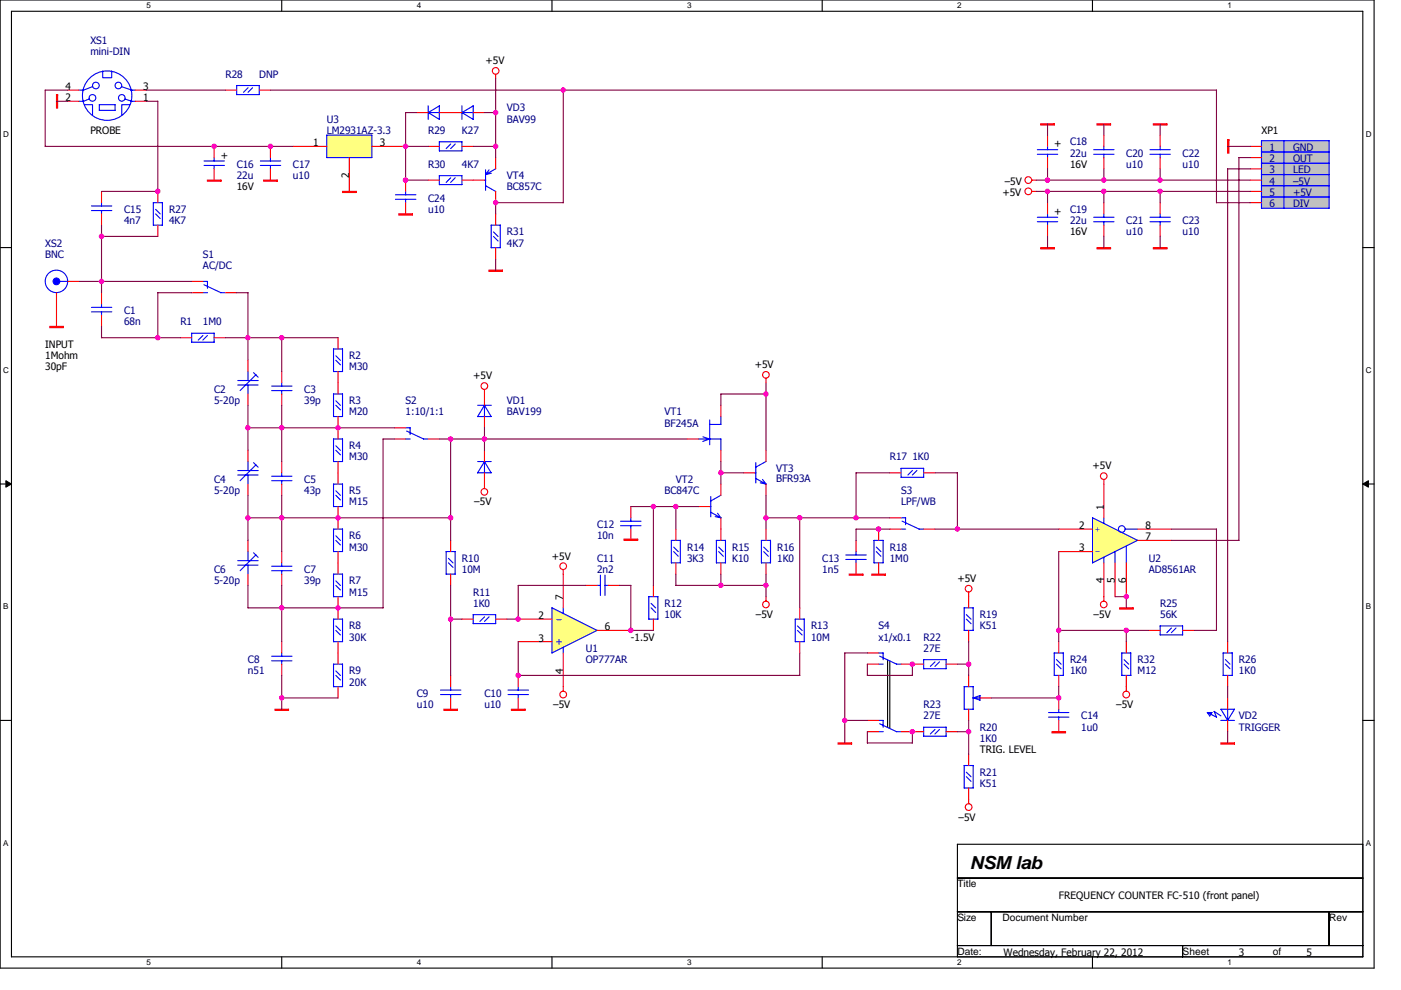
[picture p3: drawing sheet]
<svg xmlns="http://www.w3.org/2000/svg" width="297mm" height="210mm" viewBox="0 0 297 210" stroke-linecap="round" stroke-linejoin="round" font-family="sans-serif">
<path d="M0 0h291.3v205.3h-291.3zM2.4 2.4h286.5v200.5h-286.5z" fill="none" stroke="#000" stroke-width=".23"/>
<g fill="#fff">
<path d="M31.1 .3h.9v1.8h-.9z"/>
<path d="M31.1 203.2h.9v1.9h-.9z"/>
</g>
<path d="M59.7 0v2.4M59.7 202.9v2.4" fill="none" stroke="#000" stroke-width=".23"/>
<g fill="#fff">
<path d="M88.4 .3h.9v1.8h-.9z"/>
<path d="M88.4 203.2h.9v1.9h-.9z"/>
</g>
<path d="M117 0v2.4M117 202.9v2.4" fill="none" stroke="#000" stroke-width=".23"/>
<g fill="#fff">
<path d="M145.7 .3h.9v1.8h-.9z"/>
<path d="M145.7 203.2h.9v1.9h-.9z"/>
</g>
<path d="M174.3 0v2.4M174.3 202.9v2.4" fill="none" stroke="#000" stroke-width=".23"/>
<g fill="#fff">
<path d="M203 .3h.9v1.8h-.9z"/>
<path d="M203 203.2h.9v1.9h-.9z"/>
</g>
<path d="M231.6 0v2.4M231.6 202.9v2.4" fill="none" stroke="#000" stroke-width=".23"/>
<g fill="#fff">
<path d="M260.3 .3h.9v1.8h-.9z"/>
<path d="M260.3 203.2h.9v1.9h-.9z"/>
<path d="M.7 27.5h1.2v1.8h-1.2z"/>
<path d="M289.6 27.5h1.2v1.8h-1.2z"/>
<path d="M.7 77.6h1.2v1.9h-1.2z"/>
<path d="M289.6 77.6h1.2v1.9h-1.2z"/>
</g>
<path d="M0 52.5h2.4M288.9 52.5h2.4" fill="none" stroke="#000" stroke-width=".23"/>
<g fill="#fff">
<path d="M.7 127.7h1.1v1.9h-1.1z"/>
<path d="M289.6 127.7h1.1v1.9h-1.1z"/>
</g>
<path d="M0 102.7h2.4M288.9 102.7h2.4" fill="none" stroke="#000" stroke-width=".23"/>
<path d="M1.2 102l1.2 .7-1.2 .6zM288.9 102.7l1.2-.7v1.3z" fill="#000" stroke="#000" stroke-width=".21"/>
<g fill="#fff">
<path d="M.6 177.9h1.2v1.8h-1.2z"/>
<path d="M289.5 177.9h1.2v1.8h-1.2z"/>
</g>
<path d="M188.2 139.9v14.4M0 152.8h2.4M188.7 140.2v14.3M288.9 152.8h2.4M203 179.1h85.9v23.8h-85.9zM203 186.2h85.9M203 193.4h85.9M210.2 193.4v7.2M281.8 193.4v7.2M203 200.6h85.9M250.7 200.6v2.3" fill="none" stroke="#000" stroke-width=".23"/>
<path d="M267.5 29.8v14.4h14.3v-14.4z" fill-rule="evenodd" fill="#c0c0c0" stroke="#c0c0c0" stroke-width=".23"/>
<g fill="#ffff80" stroke="#ffff80" stroke-width=".23">
<path d="M69.3 28.7v4.7h9.5v-4.7z" fill-rule="evenodd"/>
<path d="M117 128.9l9.6 4.8-9.6 4.8z" fill-rule="evenodd"/>
<path d="M231.6 109.8l9.6 4.8-9.6 4.8z" fill-rule="evenodd"/>
</g>
<g fill="none" stroke="#f00" stroke-width=".23">
<path d="M14.4 19.1h2.4M28.7 19.1h2.4M47.8 19.1h2.4M55 19.1h2.3M105.1 15.8v.9M14.4 21.5h2.4M28.7 21.5h2.4M45.4 31.1v2.3M45.4 35.8v2.4M57.3 31.1v2.3M57.3 35.8v2.4M62.1 31.1h7.2"/>
<path d="M74.1 33.4v7.2M78.8 31.1h7.2M86 38.2v2.4M88.4 23.9h2.4M90.8 38.2h2.4M90.8 31.1h2.4M93.2 23.9h4.7M97.9 38.2h4.8M97.9 31.1h2.4M100.3 23.9h2.4M105.1 33.4v2.4M218.8 38.2h.9"/>
<path d="M222.1 28.7v2.4M222.1 33.4v2.4M234 28.7v2.4M234 33.4v2.4M246 28.7v2.4M246 33.4v2.4M265.1 38.2h2.4M265.1 31.1h2.4M265.1 33.4h2.4M265.1 35.8h2.4M14.4 59.7h2.4M21.5 40.6v2.4"/>
<path d="M21.5 45.4v2.4M33.5 40.6v2.4M33.5 47.8v2.3M40.6 59.7h2.4M86 43v2.4M105.1 40.6v2.4M105.1 45.4v2.4M105.1 52.5v2.4M218.8 40.6h.9M222.1 43v2.4M222.1 47.8v2.3M234 43v2.4"/>
<path d="M234 47.8v2.3M246 43v2.4M246 47.8v2.3M265.1 40.6h2.4M265.1 43h2.4M12 62.1v7.1M21.5 62.1v2.4M21.5 66.9v2.3M38.2 71.6h2.4M40.6 62.1h2.4M45.4 71.6h2.4M47.8 62.1h2.4"/>
<path d="M52.6 76.4v2.4M59.7 78.8v2.4M71.7 71.6v2.4M71.7 78.8v4.8M52.6 83.6v2.4M52.6 95.5v2.4M59.7 83.6v2.4M59.7 97.9v2.4M71.7 88.3v4.8M71.7 97.9v4.8M83.6 93.1h2.4M83.6 90.7h2.4"/>
<path d="M90.8 93.1h2.4M102.7 82.6v3.4M102.7 88.3v2.4M102.7 95.5v2.4M145.7 93.1h2.4M152.8 86v2.3M152.8 95.5v2.4M162.4 80.2v1M162.4 95.5v2.4M52.6 102.7v2.4M52.6 114.6v2.4M59.7 102.7v2.4"/>
<path d="M59.7 117v2.4M71.7 107.4v4.8M71.7 117v4.8M95.5 114.6v2.4M102.7 100.3v3.3M133.7 107.4v2.4M133.7 112.2v2.4M143.3 112.2v2.4M143.3 119.4v2.4M148.1 107.4h2.4M152.8 102.7v2.4M152.8 109.8v4.8"/>
<path d="M152.8 119.4v2.4M157.6 100.3h2.4M162.4 102.7v2.4M162.4 112.2v2.4M162.4 119.4v2.4M181.5 114.6v2.4M181.5 119.4v2.4M186.3 112.2v2.4M186.3 119.4v2.4M188.7 100.3h2.3M188.7 112.2h2.3M188.7 109.8h2.3"/>
<path d="M195.8 100.3h2.4M195.8 112.2h2.4M224.5 112.2h7.1M224.5 117h7.1M234 101.7v8.1M234 119.4v8.1M236.4 119.4v7.2M238.8 119.4v7.2M241.2 112.2h7.1M241.2 114.6h7.1M52.6 121.8v2.4M59.7 121.8v2.4"/>
<path d="M59.7 136.1v2.4M71.7 126.6v4.7M71.7 136.1v4.8M95.5 121.8v2.4M97.9 131.3h2.4M105.1 131.3h2.4M109.9 131.3h7.1M109.9 136.1h7.1M119.4 120.8v8.1M119.4 138.5v8.1M124.2 124.2h2.4M126.6 133.7h7.1"/>
<path d="M129 124.2h2.4M138.5 124.2v2.4M138.5 131.3v2.4M162.4 126.5v1M169.6 128.9v2.4M169.6 136.1v2.4M183.9 138.5h2.4M205.4 125.6v3.3M205.4 133.7v2.4M224.5 136.1v2.4M238.8 136.1v2.4M243.6 133.7h2.4"/>
<path d="M250.7 133.7h2.4M260.3 136.1v2.4M59.7 140.9v2.4M71.7 145.6v2.4M95.5 143.3v2.3M95.5 148v2.4M109.9 143.3v2.3M109.9 148v2.4M183.9 155.2h2.4M183.9 152.8h2.4M183.9 140.9h2.4M191 155.2h4.8"/>
<path d="M191 140.9h4.8M200.6 155.2h2.4M200.6 140.9h2.4M205.4 143.3v2.3M205.4 150.4v2.4M205.4 160v2.4M207.8 148h2.4M224.5 143.3v2.3M224.5 148v2.4M224.5 152.8v2.4M238.8 143.3v3.3M260.3 143.3v2.3"/>
<path d="M260.3 148v2.4M260.3 152.8v2.4M205.4 167.1v3.4"/>
<circle cx="105.1" cy="15" r=".7"/>
<circle cx="218" cy="38.2" r=".71"/>
<circle cx="218" cy="40.6" r=".71"/>
<circle cx="162.4" cy="79.5" r=".7"/>
<circle cx="102.7" cy="81.9" r=".7"/>
<circle cx="102.7" cy="104.3" r=".7"/>
<circle cx="234" cy="101" r=".7"/>
<circle cx="119.4" cy="120.1" r=".71"/>
<circle cx="162.4" cy="128.2" r=".7"/>
<circle cx="205.4" cy="124.9" r=".71"/>
<circle cx="234" cy="128.2" r=".7"/>
<circle cx="119.4" cy="147.3" r=".71"/>
<circle cx="238.8" cy="147.3" r=".71"/>
<circle cx="205.4" cy="171.2" r=".71"/>
</g>
<g fill="#f00" stroke="#f00" stroke-width=".23">
<path d="M220.7 26.3v.2h2.8v-.2z" fill-rule="evenodd"/>
<path d="M58.3 150.4v.3h2.9v-.3z" fill-rule="evenodd"/>
<path d="M177.7 157.6v.2h2.8v-.2z" fill-rule="evenodd"/>
<path d="M237.4 128.9v.3h2.8v-.3z" fill-rule="evenodd"/>
<path d="M258.9 157.6v.2h2.8v-.2z" fill-rule="evenodd"/>
<path d="M10.6 69.2v.3h2.8v-.3z" fill-rule="evenodd"/>
<path d="M108.4 150.4v.3h2.9v-.3z" fill-rule="evenodd"/>
<path d="M223.1 155.2v.2h2.8v-.2z" fill-rule="evenodd"/>
<path d="M184.8 121.8v.2h2.9v-.2z" fill-rule="evenodd"/>
<path d="M94.1 150.4v.3h2.9v-.3z" fill-rule="evenodd"/>
<path d="M180.1 121.8v.2h2.8v-.2z" fill-rule="evenodd"/>
<path d="M132.3 114.4v.2h2.9v-.2z" fill-rule="evenodd"/>
<path d="M72.6 40.6v.2h2.9v-.2z" fill-rule="evenodd"/>
<path d="M44 38.2v.2h2.8v-.2z" fill-rule="evenodd"/>
<path d="M55.9 38.2v.2h2.9v-.2z" fill-rule="evenodd"/>
<path d="M103.7 57.3v.3h2.8v-.3z" fill-rule="evenodd"/>
<path d="M12 20.1v2.8h.2v-2.8z" fill-rule="evenodd"/>
<path d="M232.6 26.3v.2h2.9v-.2z" fill-rule="evenodd"/>
<path d="M244.5 26.3v.2h2.9v-.2z" fill-rule="evenodd"/>
<path d="M220.7 52.5v.3h2.8v-.3z" fill-rule="evenodd"/>
<path d="M232.6 52.5v.3h2.9v-.3z" fill-rule="evenodd"/>
<path d="M244.5 52.5v.3h2.9v-.3z" fill-rule="evenodd"/>
<path d="M260.3 29.6v2.9h.2v-2.9z" fill-rule="evenodd"/>
<path d="M84.6 45.4v.2h2.8v-.2z" fill-rule="evenodd"/>
</g>
<g fill="none" stroke="#00f" stroke-width=".23">
<path d="M16.8 19.1h.9M19.6 18.4l-1.9 .7M21.8 15v1.5h1.9v-1.5M25.8 18.4l2.2 .7M27.7 19.1h1M50.2 18.1h4.8v2h-4.8v-2M52.6 18.6l-1 1M53.5 18.6l-.9 1M16.8 21.5h.9M17.9 22.2h1.7v2.2M18.9 21l-1.2 .5M21.1 22.2h3.3v1.2h-3.3z"/>
<path d="M26.5 21l1.5 .5M27.5 22.2h-1.7v2.2M27.7 21.5h1M43.3 34.1h4.3M43.3 35.1h4.3M45.4 33.4v.8M45.4 35.1v.7M55.2 34.1h4.3M55.2 35.1h4.3M57.3 33.4v.8M57.3 35.1v.7M69.3 28.7h9.5v4.7h-9.5z"/>
<path d="M90.8 23.9h2.4M90.8 22.4v2.9M90.8 23.9l2.4 1.4M93.2 30.1h4.7v1.9h-4.7zM93.2 22.4v2.9M93.2 22.5l-2.4 1.4M95.6 37.7l-1 1M95.6 30.5l-1 1M96.5 37.7l-1 1M96.5 30.5l-1 1M97.9 23.9h2.4M97.9 22.4v2.9"/>
<path d="M97.9 37.2v2h-4.7v-1.9h4.7M100.3 22.4v2.9l-2.4-1.4M100.3 22.5l-2.4 1.4M102.7 38.2h.3M103 36v4.4M103 39.4l2.1 1.2M103.7 36l-.7 1M104.2 36.7l-1.2 .3M105.1 35.8l-2.1 1.2M219.9 31.7h4.4M219.9 32.7h4.4M222.1 31.1v.7"/>
<path d="M222.1 32.7v.7M231.9 31.7h4.3M231.9 32.7h4.3M234 31.1v.7M234 32.7v.7M243.8 31.7h4.3M243.8 32.7h4.3M246 31.1v.7M246 32.7v.7M267.4 39.4h14.4M267.4 37h14.4M267.4 32.2h14.4"/>
<path d="M267.4 34.6h14.4M272.2 29.8v14.4M281.8 29.8v14.4M281.8 29.8h-14.3v14.4h14.3M12.7 59.7h1.7M19.4 43.7h4.3M19.4 44.7h4.3M21.5 43v.7M21.5 44.7v.7M32.5 43h1.9l.1 4.8h-2zM33 45.4l1 1M33 44.4l1 1"/>
<path d="M43 59.7h1v1.5M83.8 41.3h4.4M83.8 42.3h4.4M86 40.6v.7M86 42.3v.7M104.1 47.8h2v4.7h-2M104.1 47.8v4.8M104.6 50.1l1 1M104.6 49.2l1 1M219.9 46.1h4.4M219.9 47h4.4M222.1 45.4v.7"/>
<path d="M222.1 47v.8M231.9 46.1h4.3M231.9 47h4.3M234 45.4v.7M234 47v.8M243.8 46.1h4.3M243.8 47h4.3M246 45.4v.7M246 47v.8M267.4 41.8h14.4M19.4 65.2h4.3M19.4 66.1h4.3"/>
<path d="M21.5 64.5v.7M21.5 66.1v.8M40.6 70.7h4.8v1.9h-4.8M40.6 70.7v1.9M43 71.2l-1 .9M43 62.1h1M43.2 60.4l3.6 1.7M44 71.2l-1 .9M46.8 62.1h1M52.6 78.8v1.9M53.8 79l.9 1M54.3 79.5l-3.4 3.3"/>
<path d="M70.7 74h1.9v4.8h-1.9zM71.2 76.4l1 1M71.2 75.5l1 .9M50.4 81.7h4.3M50.4 80.7h4.3M50.4 99.8h4.3M52.6 81.7v1.9M52.6 97.9v1.9M53.8 98.1l.9 1M54.3 98.6l-3.4 3.4M57.6 81.9h4.3M57.6 82.8h4.3"/>
<path d="M59.7 81.2v.7M59.7 82.8v.8M71.2 95.5l1 1M71.2 94.6l1 .9M71.2 86l1 .9M71.2 85l1 1M72.6 93.1v4.8h-1.9v-4.8h1.9M72.6 83.5v4.8h-1.9v-4.7h1.9M86 93.1h1M86 90.7h1M86.2 91.4l3.6 1.7h1M86.9 90.7v1.5"/>
<path d="M101.3 88.3h2.8l-1.4-2.4v2.4M101.3 86h2.9M101.3 97.9h2.9M102.7 97.9l1.5 2.4h-2.9M102.7 97.9v2.4M102.7 86l-1.4 2.4M102.7 97.9l-1.4 2.4M148.1 93.1h4.8l-.1 2.4M149 92.6l1.5 .5-1.5 .5M150.4 90h2.4M150.5 89.1v5.2M152.8 88.3v1.7"/>
<path d="M160.2 98.1v4.3M162.4 97.9l-2.2 1.2M191 99.3h4.8v1.9h-4.8zM193.5 99.8l-1 1M194.4 99.8l-1 1M50.4 119.9h4.3M50.4 100.8h4.3M50.4 118.9h4.3M52.6 100.8v1.9M52.6 117v1.9M52.6 119.9v1.9M53.8 117.2l.9 1"/>
<path d="M54.3 117.7l-3.4 3.4M57.6 101h4.3M57.6 102h4.3M59.7 100.3v.7M59.7 102v.7M59.7 119.4v.7M70.7 117h1.9v-4.8h-1.9v4.8M70.7 102.7h1.9v4.7h-1.9zM71.2 114.6l1 1M71.2 113.6l1 1M71.2 105.1l1 .9M71.2 104.1l1 1"/>
<path d="M94.6 117h1.9v4.8h-1.9M94.6 117v4.8M95.1 118.4l1 1M95.1 119.4l1 1M131.6 111.5h4.3M131.6 110.6h4.3M133.7 109.8v.8M133.7 111.5v.7M142.3 119.4h2M142.8 117l1 1M142.8 116l1 1M144.2 119.4v-4.8h-1.9v4.8"/>
<path d="M150.5 107.4h.2M150.7 105.3v4.3M150.7 108.6l2.2 1.3M151.9 114.6h1.9v4.8h-1.9M151.9 114.6v4.8M152.1 108.9l.7 .9-1.2-.2M152.4 117l.9 1M152.4 116l.9 1M152.9 105l-2.2 1.3M160 100.3h.3M160.2 101.5l2.2 1.2M161.4 114.6h2v4.8h-2"/>
<path d="M161.4 114.6v4.8M161.7 101.7l.7 1-1.2-.3M161.9 117l1 1M161.9 116l1 1M179.3 118.7h4.4M179.3 117.7h4.4M181.5 117v.7M181.5 118.6v.8M185.3 119.4h2M185.8 117l1 1M185.8 116l1 1M187.2 119.4v-4.8h-1.9v4.8"/>
<path d="M191 112.2h1M191 109.8h1M191.3 110.5l3.6 1.7M192 109.8v1.5M194.9 112.2h.9M234 109.8v1.2M234 118.2v1.2M236.4 117v2.4M238.5 112.2h2.7M238.8 115.8v3.6M241.2 114.6l-9.6-4.8v9.6M241.2 114.6l-9.6 4.8"/>
<path d="M57.6 139.2h4.3M57.6 120.1h4.3M57.6 121.1h4.3M59.7 121.1v.7M59.7 138.5v.7M70.7 121.8h1.9v4.8h-1.9zM70.7 131.3h1.9v4.8h-1.9zM71.2 133.7l1 1M71.2 132.8l1 .9M71.2 124.2l1 .9M71.2 123.2l1 1M100.3 130.4h4.8"/>
<path d="M100.3 130.4v1.9M102.7 130.8l-1 1M103.7 130.8l-1 1M105.1 130.3v2h-4.8M117 128.9l9.6 4.8M117 128.9v9.6l9.6-4.8M119.4 128.9v1.2M119.4 137.3v1.2M126.6 124.2h.7M127.3 122v4.3M128.3 124.2h.7M128.3 122v4.3"/>
<path d="M138 128.9l1 1M138 128l1 .9M139.5 126.5v4.8h-1.9M139.5 126.6h-2l.1 4.7M168.6 131.3h1.9v4.8h-1.9zM169.1 133.7l1 1M169.1 132.8l1 .9M186.3 138.5h1M186.5 139.2l3.6 1.7h.9M187.2 138.5v1.4M195.8 139.9h4.8M195.8 139.9v2l4.8-.1"/>
<path d="M200.6 139.9v1.9M204.4 128.9h1.9l.1 4.8h-2v-4.8M204.9 131.3l1 1M204.9 130.4l1 .9M224 139.9l1 1M225.4 138.5h-1.9v4.8h2M225.4 138.5v4.8M238.3 139.9l1 1M239.8 138.5h-2v4.8h2M239.8 138.5v4.8M246 132.8h4.7M246 132.8v1.9h4.8"/>
<path d="M248.4 133.2l-1 1M249.3 133.2l-1 1M250.7 132.7v2M259.3 138.5h2M259.8 139.9l1 1M261.3 138.5v4.8h-2v-4.8M57.6 140.2h4.3M59.7 140.2v.7M71.2 143.3l1 .9M71.2 142.3l1 1M72.6 140.8v4.8h-1.9v-4.7h1.9M93.4 146.4h4.3"/>
<path d="M93.4 147.3h4.3M95.5 145.6v.8M95.5 147.3v.8M107.7 146.4h4.4M107.7 147.3h4.4M109.9 145.6v.8M109.9 147.3v.8M186.3 155.2h1M186.3 152.8h1M186.3 140.9h1M186.5 153.5l3.6 1.7h.9M187.2 152.8v1.5"/>
<path d="M195.8 154.2h4.8v1.9M195.8 154.2v2l4.8-.1M198.2 140.4l-1 1M198.2 154.7l-1 1M199.2 140.4l-1 1M199.2 154.7l-1 1M204.4 145.6h1.9M206.3 145.6l.1 4.8h-2v-4.8M207.8 147.6v.9l-1.5-.5M207.8 147.5l-1.5 .5h1.5M222.3 152.1h4.3M222.3 151.1h4.3"/>
<path d="M224 140.9l1 1M224.5 150.4v.7M224.5 152.1v.7M238.3 140.9l1 1M256 151.1h1l-.5 .7zM257.4 150.9l1.5 .9M257.4 150.9l.5 1.2-1.9-1M258.8 152.8h2.9M258.8 150.4h2.9l-1.4 2.4M258.9 150.4l1.4 2.4M259.8 140.8l1 1M260.3 150.4v2.4"/>
<path d="M204.4 162.4l1.9-.1v4.8h-1.9M204.4 162.4v4.8M204.9 164.7l1 1M204.9 163.8l1 1"/>
<circle cx="20.3" cy="18.1" r=".71"/>
<circle cx="25.1" cy="18.1" r=".7"/>
<circle cx="19.6" cy="20.8" r=".71"/>
<circle cx="22.7" cy="20.3" r="5.2"/>
<circle cx="25.8" cy="20.8" r=".7"/>
<circle cx="12" cy="59.7" r="2.38"/>
<circle cx="237.8" cy="112.2" r=".71"/>
</g>
<circle cx="12" cy="59.7" r=".71" fill="#00f" stroke="#00f" stroke-width=".23"/>
<g fill="none" stroke="#800040" stroke-width=".23">
<path d="M9.6 19.1h4.8M9.6 19.1v12h52.5M31.1 19.1h16.7M57.3 19.1h200.6v23.9h7.2M105.1 16.7v16.7M119.4 19.1v23.9h-14.3v2.4M12 21.5h2.4M31.1 21.5h2.4v19.1M86 31.1h4.8M88.4 23.9h-2.4v14.3h4.8M100.3 31.1h4.8M102.7 23.9h2.4"/>
<path d="M219.7 38.2h45.4M222.1 26.3v2.4M222.1 35.8v2.4M234 26.3v2.4M234 35.8v2.4M246 26.3v2.4M246 35.8v2.4M260.3 31.1h4.8M265.1 33.4h-2.4v81.2M265.1 35.8h-4.8v100.3M16.8 59.7h23.9M21.5 50.1h12"/>
<path d="M21.5 47.7v14.4M21.5 40.6h12M105.1 54.9v2.4M219.7 40.6h45.4M222.1 40.6v2.4M222.1 50.1v2.5M234 40.6v2.4M234 50.1v2.5M246 40.6v2.4M246 50.1v2.5M21.5 69.2v2.4M21.5 71.6h16.8"/>
<path d="M40.7 62.1h-7.2v9.5M47.8 71.6h23.9M50.2 62.1h2.4v14.3M59.7 71.6v7.2M52.6 86v9.5M52.6 90.7h31M59.7 86v11.9M83.6 93.1h-2.4v35.8M93.2 93.1h52.5M95.5 93.1v21.5M102.7 90.7v4.8M152.8 97.9v4.8"/>
<path d="M162.4 81.2v14.3M162.4 83.6h-9.6v2.4M52.6 105.1v9.5M52.6 109.8h43M59.7 105.1v11.9M133.7 107.4h14.4M138.5 107.4v16.8M143.3 107.4v4.8M152.8 100.3h4.8M162.4 109.8h26.3M162.4 105.1v7.1M169.6 109.8v19.1"/>
<path d="M188.7 100.3h-7.2v9.6M188.7 112.2h-7.2v2.4M198.2 100.3h4.8v11.9M198.2 112.2h26.3M224.5 117v19.1M248.3 112.2h9.6v21.5h-4.8M248.3 114.6h14.4M52.6 124.2v4.7M52.6 128.9h28.6M59.7 124.2v11.9M95.5 124.2v19.1M95.5 131.3h2.5"/>
<path d="M107.5 131.3h2.4M109.9 136.1v7.2h59.7v-4.8M124.2 124.2h-14.3v7.1M131.4 124.2h2.4M133.7 124.2v9.5h4.9M143.3 124.2h19.1M143.3 121.8v2.4M152.8 121.8v2.4M162.4 121.8v4.8M183.9 138.5h-4.8v19.1M205.4 136.1v7.2M224.5 133.7h19.1"/>
<path d="M236.4 126.6h2.4M238.8 126.6v2.3M238.8 133.7v2.4M59.7 143.3v7.2M59.7 148h12M179.1 152.8h4.8M183.9 140.9v2.4h9.6M183.9 155.2v2.4h9.6M193.4 140.8v2.5M193.4 155.2v2.4M203 155.2h2.4M203 140.9h2.4"/>
<path d="M205.4 152.8v7.2M224.5 145.6v2.5l-14.3-.1M260.3 145.6v2.5M260.3 155.2v2.4"/>
</g>
<g fill="#f0f" stroke="#f0f" stroke-width=".23">
<circle cx="21.5" cy="59.7" r=".47"/>
<circle cx="33.5" cy="71.6" r=".47"/>
<circle cx="52.5" cy="71.6" r=".47"/>
<circle cx="59.7" cy="71.6" r=".47"/>
<circle cx="59.7" cy="90.7" r=".47"/>
<circle cx="71.7" cy="90.7" r=".47"/>
<circle cx="71.7" cy="109.8" r=".47"/>
<circle cx="59.7" cy="109.8" r=".47"/>
<circle cx="52.5" cy="90.7" r=".47"/>
<circle cx="71.7" cy="128.9" r=".47"/>
<circle cx="59.7" cy="128.9" r=".47"/>
<circle cx="52.5" cy="109.8" r=".47"/>
<circle cx="59.7" cy="148" r=".47"/>
<circle cx="95.5" cy="109.8" r=".47"/>
<circle cx="95.5" cy="93.1" r=".47"/>
<circle cx="102.7" cy="93.1" r=".47"/>
<circle cx="95.5" cy="131.3" r=".47"/>
<circle cx="109.9" cy="131.3" r=".47"/>
<circle cx="109.9" cy="143.3" r=".47"/>
<circle cx="152.8" cy="100.3" r=".47"/>
<circle cx="162.4" cy="109.8" r=".47"/>
<circle cx="143.3" cy="107.4" r=".47"/>
<circle cx="152.8" cy="124.1" r=".47"/>
<circle cx="162.4" cy="124.1" r=".47"/>
<circle cx="138.5" cy="107.4" r=".47"/>
<circle cx="133.7" cy="133.7" r=".48"/>
<circle cx="169.6" cy="109.8" r=".48"/>
<circle cx="162.4" cy="83.6" r=".47"/>
<circle cx="186.3" cy="112.2" r=".47"/>
<circle cx="203" cy="112.2" r=".47"/>
<circle cx="181.5" cy="109.8" r=".48"/>
<circle cx="224.5" cy="133.7" r=".47"/>
<circle cx="224.5" cy="148" r=".47"/>
<circle cx="205.4" cy="140.9" r=".47"/>
<circle cx="205.4" cy="155.2" r=".47"/>
<circle cx="179.1" cy="152.8" r=".47"/>
<circle cx="238.8" cy="126.5" r=".47"/>
<circle cx="105.1" cy="23.9" r=".47"/>
<circle cx="86" cy="38.2" r=".48"/>
<circle cx="105.1" cy="31" r=".47"/>
<circle cx="86" cy="31" r=".47"/>
<circle cx="45.4" cy="31" r=".47"/>
<circle cx="57.3" cy="31" r=".47"/>
<circle cx="105.1" cy="43" r=".47"/>
<circle cx="245.9" cy="38.2" r=".47"/>
<circle cx="234" cy="40.6" r=".47"/>
<circle cx="245.9" cy="40.6" r=".47"/>
<circle cx="222.1" cy="40.6" r=".47"/>
<circle cx="21.5" cy="50.1" r=".47"/>
<circle cx="33.5" cy="40.6" r=".47"/>
<circle cx="222.1" cy="38.2" r=".47"/>
<circle cx="234" cy="38.2" r=".47"/>
<circle cx="119.4" cy="19.1" r=".47"/>
<circle cx="193.4" cy="140.9" r=".47"/>
<circle cx="193.4" cy="155.2" r=".47"/>
<circle cx="238.8" cy="133.7" r=".47"/>
</g>
<text font-size="3.8" x="205.6" y="184.3">NSM lab</text>
<g font-size="2.2" fill="#000080">
<text x="19.2" y="9.3">XS1</text>
<text x="19.2" y="11.7">mini-DIN</text>
<text x="47.8" y="16.5">R28</text>
<text x="55" y="16.5">DNP</text>
<text x="107.5" y="23.6">VD3</text>
<text x="69.3" y="26">U3</text>
<text x="69.3" y="28.4">LM2931AZ-3.3</text>
<text x="90.8" y="28.4">R29</text>
<text x="97.9" y="28.4">K27</text>
<text x="107.5" y="26">BAV99</text>
<text x="50.2" y="35.6">C16</text>
<text x="62.1" y="35.6">C17</text>
<text x="90.8" y="35.6">R30</text>
<text x="97.9" y="35.6">4K7</text>
<text x="226.9" y="30.8">C18</text>
<text x="226.9" y="33.2">22u</text>
<text x="238.8" y="33.2">C20</text>
<text x="238.8" y="35.6">u10</text>
<text x="250.7" y="33.2">C22</text>
<text x="250.7" y="35.6">u10</text>
<text x="269.1" y="32">1</text>
<text x="269.1" y="34.4">2</text>
<text x="274.1" y="32">GND</text>
<text x="274.1" y="34.4">OUT</text>
<text x="50.2" y="38">22u</text>
<text x="62.1" y="38">u10</text>
<text x="107.5" y="38">VT4</text>
<text x="107.5" y="40.4">BC857C</text>
<text x="269.1" y="39.2">4</text>
<text x="269.1" y="41.6">5</text>
<text x="269.1" y="36.8">3</text>
<text x="274.1" y="39.2">–5V</text>
<text x="274.1" y="41.6">+5V</text>
<text x="274.1" y="36.8">LED</text>
<text x="26.3" y="45.1">C15</text>
<text x="26.3" y="47.5">4n7</text>
<text x="35.9" y="45.1">R27</text>
<text x="35.9" y="47.5">4K7</text>
<text x="90.8" y="42.8">C24</text>
<text x="90.8" y="45.1">u10</text>
<text x="226.9" y="45.1">C19</text>
<text x="226.9" y="47.5">22u</text>
<text x="238.8" y="47.5">C21</text>
<text x="250.7" y="47.5">C23</text>
<text x="269.1" y="43.9">6</text>
<text x="274.1" y="43.9">DIV</text>
<text x="9.6" y="52.3">XS2</text>
<text x="107.5" y="49.9">R31</text>
<text x="107.5" y="52.3">4K7</text>
<text x="238.8" y="49.9">u10</text>
<text x="250.7" y="49.9">u10</text>
<text x="9.6" y="54.7">BNC</text>
<text x="43" y="54.7">S1</text>
<text x="43" y="57.1">AC/DC</text>
<text x="26.3" y="66.6">C1</text>
<text x="26.3" y="69">68n</text>
<text x="38.2" y="69">R1</text>
<text x="43" y="69">1M0</text>
<text x="74.1" y="76.2">R2</text>
<text x="45.4" y="83.3">C2</text>
<text x="64.5" y="83.3">C3</text>
<text x="74.1" y="78.6">M30</text>
<text x="45.4" y="85.7">5-20p</text>
<text x="64.5" y="85.7">39p</text>
<text x="74.1" y="85.7">R3</text>
<text x="74.1" y="88.1">M20</text>
<text x="86" y="85.7">S2</text>
<text x="86" y="88.1">1:10/1:1</text>
<text x="107.5" y="85.7">VD1</text>
<text x="107.5" y="88.1">BAV199</text>
<text x="140.9" y="88.1">VT1</text>
<text x="74.1" y="95.3">R4</text>
<text x="140.9" y="90.5">BF245A</text>
<text x="74.1" y="97.7">M30</text>
<text x="164.5" y="100.1">VT3</text>
<text x="188.7" y="97.7">R17 1K0</text>
<text x="45.4" y="102.4">C4</text>
<text x="45.4" y="104.8">5-20p</text>
<text x="64.5" y="102.4">C5</text>
<text x="64.5" y="104.8">43p</text>
<text x="74.1" y="104.8">R5</text>
<text x="74.1" y="107.2">M15</text>
<text x="140.9" y="104.8">BC847C</text>
<text x="143.3" y="102.4">VT2</text>
<text x="164.5" y="102.2">BFR93A</text>
<text x="191" y="104.8">S3</text>
<text x="191" y="107.2">LPF/WB</text>
<text x="126.6" y="112">C12</text>
<text x="74.1" y="114.4">R6</text>
<text x="74.1" y="116.8">M30</text>
<text x="97.9" y="119.1">R10</text>
<text x="126.6" y="114.4">10n</text>
<text x="126.6" y="119.1">C11</text>
<text x="145.7" y="116.8">R14</text>
<text x="145.7" y="119.1">3K3</text>
<text x="155.2" y="116.8">R15</text>
<text x="155.2" y="119.1">K10</text>
<text x="164.8" y="116.8">R16</text>
<text x="164.8" y="119.1">1K0</text>
<text x="174.3" y="119.1">C13</text>
<text x="188.7" y="116.8">R18</text>
<text x="188.7" y="119.1">1M0</text>
<text x="243.6" y="119.1">U2</text>
<text x="45.4" y="121.5">C6</text>
<text x="45.4" y="123.9">5-20p</text>
<text x="64.5" y="121.5">C7</text>
<text x="64.5" y="123.9">39p</text>
<text x="74.1" y="123.9">R7</text>
<text x="97.9" y="121.5">10M</text>
<text x="126.6" y="121.5">2n2</text>
<text x="174.3" y="121.5">1n5</text>
<text x="243.6" y="121.5">AD8561AR</text>
<text x="74.1" y="126.3">M15</text>
<text x="100.3" y="126.3">R11</text>
<text x="100.3" y="128.7">1K0</text>
<text x="140.9" y="128.7">R12</text>
<text x="140.9" y="131.1">10K</text>
<text x="207.8" y="131.1">R19</text>
<text x="246" y="128.7">R25</text>
<text x="246" y="131.1">56K</text>
<text x="74.1" y="133.5">R8</text>
<text x="74.1" y="135.9">30K</text>
<text x="172" y="133.5">R13</text>
<text x="172" y="135.9">10M</text>
<text x="186.3" y="133.5">S4</text>
<text x="186.3" y="135.9">x1/x0.1</text>
<text x="195.8" y="135.9">R22</text>
<text x="207.8" y="133.5">K51</text>
<text x="52.6" y="140.7">C8</text>
<text x="52.6" y="143">n51</text>
<text x="74.1" y="143">R9</text>
<text x="124.2" y="138.3">U1</text>
<text x="124.2" y="140.7">OP777AR</text>
<text x="195.8" y="138.3">27E</text>
<text x="226.9" y="140.7">R24</text>
<text x="226.9" y="143">1K0</text>
<text x="241.2" y="140.7">R32</text>
<text x="241.2" y="143">M12</text>
<text x="262.7" y="140.7">R26</text>
<text x="262.7" y="143">1K0</text>
<text x="74.1" y="145.4">20K</text>
<text x="88.4" y="147.8">C9</text>
<text x="102.7" y="147.8">C10</text>
<text x="88.4" y="150.2">u10</text>
<text x="102.7" y="150.2">u10</text>
<text x="195.8" y="150.2">R23</text>
<text x="195.8" y="152.6">27E</text>
<text x="207.8" y="155">R20</text>
<text x="229.3" y="152.6">C14</text>
<text x="229.3" y="155">1u0</text>
<text x="262.7" y="152.6">VD2</text>
<text x="262.7" y="155">TRIGGER</text>
<text x="207.8" y="157.4">1K0</text>
<text x="207.8" y="164.5">R21</text>
<text x="207.8" y="166.9">K51</text>
</g>
<g font-size="2.2">
<text x="103" y="13.6">+5V</text>
<text x="13.9" y="19.1">4</text>
<text x="13.9" y="21.5">2</text>
<text x="30.4" y="21.5">1</text>
<text x="30.4" y="19.1">3</text>
<text x="19.2" y="28.4">PROBE</text>
<text x="267.5" y="28.4">XP1</text>
<text x="46.8" y="33.7">+</text>
<text x="66.4" y="31">1</text>
<text x="80.5" y="31">3</text>
<text x="223.5" y="31.3">+</text>
<text x="226.9" y="35.6">16V</text>
<text x="50.2" y="40.4">16V</text>
<text x="74" y="37.8" transform="rotate(-90 74 37.8)">2</text>
<text x="212.5" y="41.6">+5V</text>
<text x="213" y="39.2">–5V</text>
<text x="223.5" y="45.6">+</text>
<text x="226.9" y="49.9">16V</text>
<text x="9.6" y="73.8">INPUT</text>
<text x="9.6" y="76.2">1Mohm</text>
<text x="9.6" y="78.6">30pF</text>
<text x="100.3" y="80.5">+5V</text>
<text x="160" y="78.1">+5V</text>
<text x="231.6" y="99.6">+5V</text>
<text x="100.6" y="107.2">–5V</text>
<text x="228.8" y="112.2">2</text>
<text x="234" y="108.2" transform="rotate(-90 234 108.2)">1</text>
<text x="242.9" y="112.2">8</text>
<text x="117" y="118.7">+5V</text>
<text x="228.8" y="117">3</text>
<text x="242.9" y="114.6">7</text>
<text x="203" y="123.4">+5V</text>
<text x="234" y="123.7" transform="rotate(-90 234 123.7)">4</text>
<text x="236.4" y="123.7" transform="rotate(-90 236.4 123.7)">5</text>
<text x="238.8" y="123.7" transform="rotate(-90 238.8 123.7)">6</text>
<text x="114.2" y="131.3">2</text>
<text x="119.4" y="127.3" transform="rotate(-90 119.4 127.3)">7</text>
<text x="160.2" y="131.1">–5V</text>
<text x="231.9" y="131.1">–5V</text>
<text x="114.2" y="136.1">3</text>
<text x="128.3" y="133.7">6</text>
<text x="133.7" y="135.9">-1.5V</text>
<text x="119.4" y="142.9" transform="rotate(-90 119.4 142.9)">4</text>
<text x="117.3" y="150.2">–5V</text>
<text x="236.7" y="150.2">–5V</text>
<text x="207.8" y="159.7">TRIG. LEVEL</text>
<text x="203.2" y="174.1">–5V</text>
<text x="203" y="188.2">Title</text>
<text x="224.5" y="190.8">FREQUENCY COUNTER FC-510 (front panel)</text>
<text x="203" y="195.3">Size</text>
<text x="212.5" y="195.3">Document Number</text>
<text x="281.8" y="195.3">Rev</text>
<text x="203" y="202.5">Date:</text>
<text x="212.8" y="202.7">Wednesday, February 22, 2012</text>
<text x="250.7" y="202.5">Sheet</text>
<text x="262.7" y="202.7">3</text>
<text x="269.9" y="202.5">of</text>
<text x="277" y="202.7">5</text>
</g>
<g font-size="2.2" fill="#00f">
<text x="232.1" y="112.7">+</text>
<text x="232.1" y="117.5">–</text>
<text x="117.7" y="136.8">+</text>
<text x="118" y="132.1">–</text>
</g>
<g font-size="1.7">
<text x="31.1" y="1.8">5</text>
<text x="88.4" y="1.8">4</text>
<text x="145.7" y="1.8">3</text>
<text x="203" y="1.8">2</text>
<text x="260.3" y="1.8">1</text>
<text x=".7" y="29">D</text>
<text x="289.6" y="29">D</text>
<text x=".7" y="79.1">C</text>
<text x="289.6" y="79.1">C</text>
<text x=".7" y="129.2">B</text>
<text x="289.6" y="129.2">B</text>
<text x=".7" y="179.4">A</text>
<text x="289.6" y="179.4">A</text>
<text x="31.1" y="204.7">5</text>
<text x="88.4" y="204.7">4</text>
<text x="145.7" y="204.7">3</text>
<text x="203" y="204.7">2</text>
<text x="260.3" y="204.7">1</text>
</g>
</svg>
